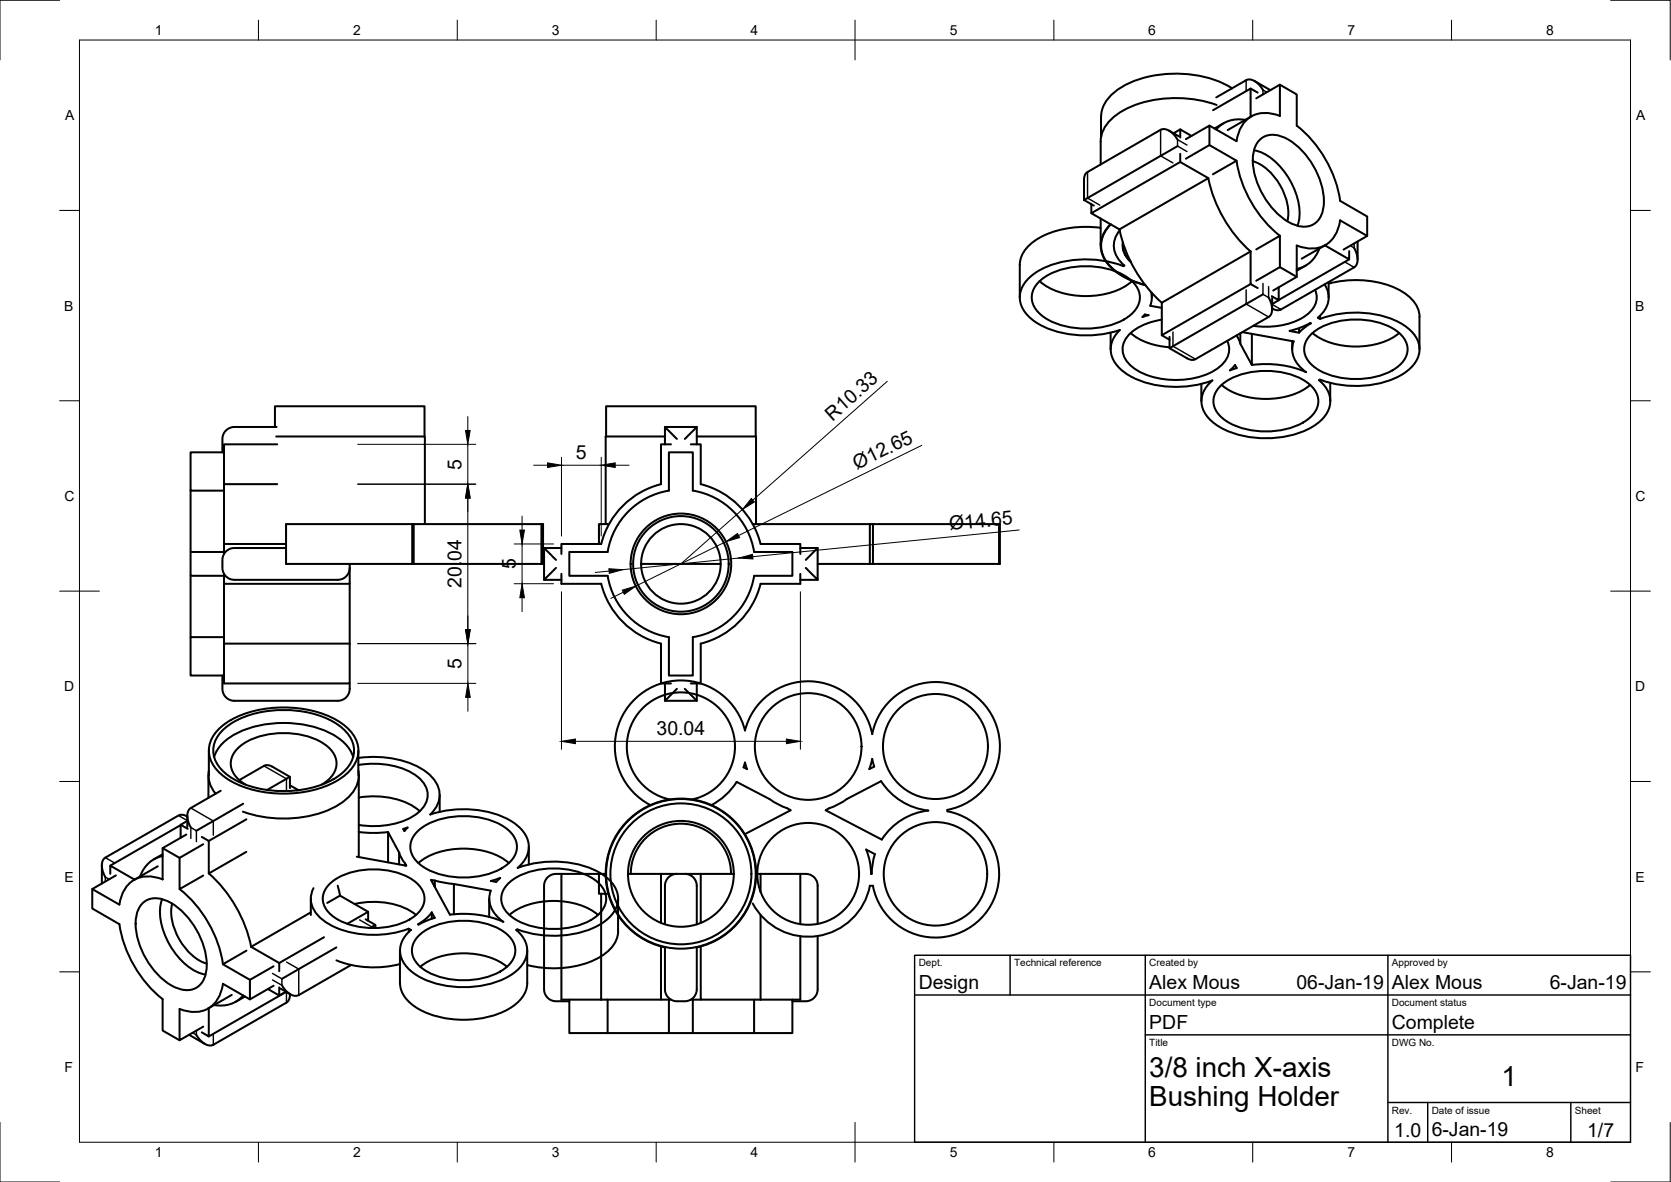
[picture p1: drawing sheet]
<svg xmlns="http://www.w3.org/2000/svg" width="420mm" height="297mm" viewBox="0 0 420 297" stroke-linecap="round" stroke-linejoin="round" font-family="sans-serif">
<!-- layer: Visible -->
<g fill="none" stroke="#000" stroke-width=".51">
<path d="M293.9 32.8l2.5 1.5M296.1 36.7l-23.5 13.6M296.1 35.1a4.2 4.2 0 0 0-4-2.6l-18.9 10.9-.4 .6-.2 .7v5.6M296.8 38.7v2l7 4.1M296.8 32.5l-1.7 1M298.2 39.9l5.9-3.4 6.8 3.9-5.9 3.4M298.2 35l5.9-3.4v4.9M299.6 34.2l-2.8-1.7v2.1M305 27.7l9.5-5.4v7.1M305.9 26.4a30.3 30.3 0 0 0-23.4 1.3 9.8 9.8 0 0 0-5.7 7.8v5.8M307.7 31l-2.3 1.3M309.8 22.2a29 29 0 0 0-28-.2 9.1 9.1 0 0 0-4.9 7.3l-.1 5.1"/>
<path d="M313.1 30.1a7.6 7.6 0 0 0-7.3 2.4M314.5 22.3l1.7 1M314.6 29.3l-5.9 3.4M315.3 37.8a14 14 0 0 1 9 7.4 14.5 14.5 0 0 1 1.9 11.5M315.4 20.4l4 2.3M315.9 24.7l5.9-3.4 4.3 2.4v7.9a30.2 30.2 0 0 1 10.9 18.9M316.6 35.3a5.1 5.1 0 0 1 6.2-.8 19.1 19.1 0 0 1 10 17.3 5.1 5.1 0 0 1-7.7 4.5 19.1 19.1 0 0 1-10-17.3 6.5 6.5 0 0 1 1.5-3.7zM317.6 22.6a4.2 4.2 0 0 0-4-2.6l-7.8 4.5M321.8 21.3v7.8a7.5 7.5 0 0 0-9.1 1.9 9.8 9.8 0 0 0-1.8 4.5l-6.8-3.9M272.6 50.3l2.4 1.4M274.4 51.3v2.3M276.7 57.3a24.3 24.3 0 0 0-17.1 3.7 7.5 7.5 0 0 0-3.2 5.6v8.1"/>
<path d="M276.8 54.9v6.8M279.2 56.3a7.1 7.1 0 0 0 .3 11.1 19.3 19.3 0 0 0 8.5 4.3M279.3 56.4a7.1 7.1 0 0 0 .3 10.9 19.1 19.1 0 0 0 8.3 4.3M281.5 57.7a34 34 0 0 0 10.6 18.4M281.5 57.9a5.9 5.9 0 0 0 1.2 8.8l-.3 .2a26.3 26.3 0 0 0-21.6 1.3 8.1 8.1 0 0 0-4.4 6.7 8.2 8.2 0 0 0 4.8 6.6 26.4 26.4 0 0 0 20.4 1.4 6.3 6.3 0 0 0 .6 10.2 23.6 23.6 0 0 0 18.3 3.7l4.3-1.2a6.2 6.2 0 0 0-.6 9.8 20.7 20.7 0 0 0 14.9 4.7 20 20 0 0 0 13.4-4.8 6.2 6.2 0 0 0-.8-9.7l.2-.2a25.2 25.2 0 0 0 21-1.5 6.9 6.9 0 0 0 3.8-7.6 11 11 0 0 0-7.4-6.4 26.3 26.3 0 0 0-17.4 .3M296.8 40.7l-22.4 12.9 7.1 4 22.3-12.8M303.8 44.8a34 34 0 0 0 10.7 18.4M310.9 40.4a30.2 30.2 0 0 0 10.9 18.9M315 40.5a14.3 14.3 0 0 1 8.5 9.9l.4 2.8-.2 2.4M337 50.5l6.8 3.9v4.9l-6 3.4M337 55.4l6.8 3.9M337 55.4a7.5 7.5 0 0 1-6.2 7 9.7 9.7 0 0 1-4.7-.7"/>
<path d="M261.3 70.7a18.6 18.6 0 0 1 14.7-3.6 14.4 14.4 0 0 1 9.5 4.5 5.1 5.1 0 0 1-.8 7.1 18.6 18.6 0 0 1-14.6 3.7 14.4 14.4 0 0 1-9.5-4.5 5.1 5.1 0 0 1 .7-7.2zM261.4 70.7a18.4 18.4 0 0 0 14.2 3.6 16.2 16.2 0 0 0 9-3.6M282.3 60.9a5.3 5.3 0 0 0 2 4.9M282.4 61.1a5.2 5.2 0 0 0 1.8 4.5M287.9 79l.9 .2-1.5 .5zM289.5 73.4l.1 1.7-.4 1.7 2.9 .6M289.6 73.6v1.1M314.5 63.2l-22.4 12.9v8.2l22.4-12.9M314.5 63.2v8.2l1.7 1M315.9 62.7l5.9-3.4v7.8M317.6 74l-23.5 13.5M319 74.8a4.2 4.2 0 0 1 .2 4.7l-18.9 10.9-.7 .1-.7-.3-4.8-2.7v-2.8"/>
<path d="M319.9 74.9v2.8M321.5 72.2v3.2l-1.7-1M321.5 75.4l-1.6 1M326.1 61.7v7.9l-6 3.4M326.1 69.6l-4.3-2.5-5.9 3.5M328.3 66.7l-2.2 1.3M330.7 72.8a5.1 5.1 0 0 1-2.4 6.5 19 19 0 0 1-13.2 2.6M331.7 62.4a7.6 7.6 0 0 1-5.6 5.2M331.9 79.4v.8l-.5-.4M333 71.5a6 6 0 0 1-1.6 8.3M333.1 61.7l6.1 3.5v-2.1M333.2 61.6l-5.9 3.4"/>
<path d="M334.1 70.9v3.8M334.1 71.3a25.1 25.1 0 0 1 18.8 2.2 7.6 7.6 0 0 1 4 6.1M339.2 65.2l-17.7 10.2M340.5 62.3a4.2 4.2 0 0 1 .2 4.7l-18.6 10.8-1 .2-1.2-.5M341.4 60.7v4.5M356.9 79.6v8.2M279.3 83.6v4.2M284.3 83.7a16.4 16.4 0 0 0 9.8 3.6M292.1 84.3l2 1.1M292.1 80.3a13.3 13.3 0 0 0-9.1 4.9 5.1 5.1 0 0 0 1.8 7.1 20.4 20.4 0 0 0 18.1 2 9 9 0 0 0 6-5.3 4.6 4.6 0 0 0-.3-3.3M302.1 96.5v4.3M306.9 96.9a18 18 0 0 1 14.3-3.5 14 14 0 0 1 9.2 4.3 4.9 4.9 0 0 1-.8 7 18 18 0 0 1-14.2 3.5 14 14 0 0 1-9.2-4.3 4.9 4.9 0 0 1 .7-7z"/>
<path d="M307.2 96.7a18.9 18.9 0 0 0 15.8 3l2.2-.6 1.9-.8 2.3-1.6M310.9 84.3l1 2.1M311 92.5l-1.7 .6 1.3-1.4 .4 .8M311.9 83.8v2.6l2.9 5.3v-7.8M312.4 83.5l12.9 2.3a6.6 6.6 0 0 0 3.1 7.7 25.9 25.9 0 0 0-13.6-1.8M324.9 85.7v2.1M329.5 81.2l.1 .1-1.6 1.1-1.3 1.2M329.5 81.2a19.3 19.3 0 0 1-5.2 1.9l2.3 .5v-1.1M329.7 83.9a17.8 17.8 0 0 1 14.1-3.4 13.8 13.8 0 0 1 9 4.3 4.8 4.8 0 0 1-.7 6.8 17.8 17.8 0 0 1-14 3.5 13.8 13.8 0 0 1-9.1-4.3 4.8 4.8 0 0 1 .7-6.9zM330 83.7a18.8 18.8 0 0 0 15.5 2.9l2.1-.6 1.9-.8 2.3-1.5M334.5 96.2v4.6M56.3 113.7h-8.4v9.6h8.4"/>
<path d="M69.1 107.3v-5.2h37.6v7.6M69.4 109.7h37.4v22M69.6 107.3h-10.7a3 3 0 0 0-3 3v3.4M69.7 111.7h-13.4v10M152.4 109.7v-7.6h37.6v7.6M167.2 107.3h8l-3 3M167.2 109.7h-14.9v22M168.7 111.7h-2.5v10a20.6 20.6 0 0 0-15 15h-10v2.5M170.2 110.3l-3-3v4.4M173.7 111.7h2.5v10a20.6 20.6 0 0 1 15 15h10v2.5M175.2 109.7h14.9v22M175.2 107.3v4.4"/>
<path d="M47.9 123.3v15.4M56.3 121.7v15M56.3 138.7h-8.4v6h8.4M56.3 136.7h15.6M56.3 121.7h13.4M56.3 136.7v2.5M71.9 137.7h-13a3 3 0 0 0-3 3v2a3 3 0 0 0 3 3h26a3.2 3.2 0 0 0 3-4M103.7 131.7h-31.8v10h31.8v-10h.3M136.1 131.7h.2M136.1 131.7h-32.1v10h-.3M136.1 131.7v10M136.3 131.7h.2v10h-.2"/>
<path d="M136.3 131.7v10M136.8 137.7l3 3M141.2 137.7h-4.4v8h4.4M152.8 138.7h-9.6v6h9.6M153 131.7h-2.4v5M168.2 123.3v-9.6h6v9.6M168.2 123.3a18.7 18.7 0 0 0-15.4 15.4M174.2 123.3a18.7 18.7 0 0 1 15.4 15.4M189.3 131.7h29.4M189.6 138.7h9.6v6h-9.6M201.2 137.7h4.4l-3 3M205.6 137.7v8l-3-3"/>
<path d="M219.5 131.7h-.8v10h-13.1M251.2 131.7h.2v10h-.2M251.2 131.7h-31.7v10h-.8M251.2 131.7v10M47.9 144.7v15.4h8.4M56.3 144.2v2.5M87.9 146.7v15M87.9 142.7v4h-31.6v15M104 141.7h32.1M136.1 141.7h.2M139.8 142.7l-3 3M141.2 144.2v2.5h10a20.6 20.6 0 0 0 15 15v10.1h2.5"/>
<path d="M152.8 144.7a18.6 18.6 0 0 0 15.4 15.4v9.7h6v-9.7a18.7 18.7 0 0 0 15.4-15.4M161.2 141.7h20M201.2 144.2v2.5h-10a20.6 20.6 0 0 1-15 15v10.1h-2.5M201.2 145.7h4.4M219.5 141.7h31.7M47.9 160.1v9.7h8.4M55.9 169.8v3.3a3 3 0 0 0 3 3h26a3 3 0 0 0 3-3v-1.3M56.3 161.7v10.1h31.6v-10.1M56.3 161.7h31.6M167.2 171.8v4.3h8v-4.3M170.2 173.1l-3 3M172.2 173.1l3 3"/>
<path d="M52.4 194.8v5.7M52.5 193.7a7 7 0 0 0 1.7 5.8M52.5 188.6v6.2M53.8 190.2a11.1 11.1 0 0 1 6.7-6.4 27.7 27.7 0 0 1 24 1.3 9.5 9.5 0 0 1 4.3 5.1M55.5 182.8a24.7 24.7 0 0 1 16.7-5 24.1 24.1 0 0 1 15 5 7.2 7.2 0 0 1 0 11.6 24.7 24.7 0 0 1-16.7 5 24.1 24.1 0 0 1-15-5 7.2 7.2 0 0 1 0-11.6zM55.5 198.7l-7.5 4.4a3.1 3.1 0 0 0-.5 3.9l.5 .9M56.4 183.1a23.6 23.6 0 0 1 16.6-4.6 20.8 20.8 0 0 1 14.2 5.6 6.7 6.7 0 0 1-1 10 23.6 23.6 0 0 1-16.6 4.7 20.8 20.8 0 0 1-14.1-5.6 6.7 6.7 0 0 1 .9-10.1zM60.2 196.1l6.2-3.6 .9-.2 1.2 .4 4.4 2.5v2.9M61.7 197.2a6.4 6.4 0 0 1-3.6-5.9 7.5 7.5 0 0 1 5-5.5 20.6 20.6 0 0 1 18.7 1.3 5.3 5.3 0 0 1 1.8 7.7l-1.6 1.6-1.1 .8M72.9 197.3l1.9 1.2-.3 .1M72.9 195.2l-5.8 3.3M74.8 198.5v.1"/>
<path d="M90.1 188.6v6.2M90.1 190.5a24.3 24.3 0 0 1 17.2 3.6 6.6 6.6 0 0 1 2.8 8l-1.1 1.7-.8 .9a25.9 25.9 0 0 1 20.3 1.6 7.6 7.6 0 0 1 4.4 7.2 7.2 7.2 0 0 1-2.7 4.6 25.6 25.6 0 0 1 21.2 1.6 7 7 0 0 1 3.8 7.7 11.2 11.2 0 0 1-7.5 6.4 26.6 26.6 0 0 1-17.6-.3M90.1 192.2a20 20 0 0 1 14.9 3 5.4 5.4 0 0 1 .1 9.1 19.5 19.5 0 0 1-14.9 3M90.1 193.7a8 8 0 0 1-4 7.9 28.3 28.3 0 0 1-20.9 3.5l-4.1-1.1M90.2 194.8v20.6M110.6 199.8v4.2M187.3 191.6l.5 1.7-.8-.5zM219.3 190.7l.5 1.9-1.2 .7zM221.5 196.3a16.2 16.2 0 0 0 11.9 7.4M221.6 196.3l-8.7 4.5M25.6 217.5v4.5M27.7 219.6v-2.1l6.1 3.6"/>
<path d="M29.1 220l-5.9 3.4v4.9l6.8 3.9M39.7 217.7l-6 3.4M40.9 214.7l-2.2 1.3M40.9 215.1a7.5 7.5 0 0 0-5.7 5.1M45.1 215.6v7.8l6-3.4M45.4 207.4l-17.7 10.1M45.4 207.3l1.8 1M46.8 209.7l-5.9 3.4v7.9a7.5 7.5 0 0 0-9.1 1.8 9.8 9.8 0 0 0-1.8 4.5M47.1 206.3l-1.7 1v3.2M47.1 205.2l-1.3-.4-.9 .1-18.4 10.6a3.2 3.2 0 0 0-.5 3.9l.5 1M47.1 205v2.8M50.7 210.3l1.8 1v8.2"/>
<path d="M51.1 212.2l-6 3.4-4.2-2.5M52.5 219.5a34 34 0 0 1 10.6 18.4M61.2 202l-11.8 6.8M62 214.1l-9.5 5.4M62 205.9l-9.5 5.4M89.7 215.3l12.5 2.3-.3-.6v.5M90.2 209.1l3.3 .2 4.1-.2M90.2 200.4a20 20 0 0 1 14.6 2.8l.7 .7M97.6 216.7v-7.6l2.8 5.1v3M100.4 214.2l.5 1.4 1 1.4M101.7 208.9l.8-.9-1.1 .3 .3 .6M105 208.9a18.3 18.3 0 0 1 14.5-3.6 14.2 14.2 0 0 1 9.3 4.4 5 5 0 0 1-.7 7.1 18.3 18.3 0 0 1-14.4 3.5 14.2 14.2 0 0 1-9.4-4.4 5 5 0 0 1 .7-7z"/>
<path d="M105.2 216.9a19 19 0 0 1 15.1-3.3 15.1 15.1 0 0 1 7.6 3.3M133 212.8v4.4M141.2 219.6h-1.4a3 3 0 0 0-3 3v26a3 3 0 0 0 3 3h3.4M150.6 219.6h-9.4v31.6h10M152.3 219.6h-1.7v5h2.4M157.9 219.6h8.3M158.6 219.6a12.6 12.6 0 0 1 12.6-12.6 12.6 12.6 0 0 1 12.6 12.6M163.5 202.3a16.6 16.6 0 0 1-2.6-27.7 16.6 16.6 0 0 1 26.4 9 16.4 16.4 0 0 1 16.4-12.4 16.4 16.4 0 0 1 15.6 13.3 16.2 16.2 0 0 1 27.4-8.3 16.2 16.2 0 0 1-8.5 27.3v.4a16 16 0 0 1 8.3 27 16 16 0 0 1-27-8.3h-.8M166.2 219.6h4M166.2 219.6v12.3M172.2 219.6h4M174 200.9a13.6 13.6 0 0 0 8.5-20.9 13.6 13.6 0 0 0-22.6 0 13.6 13.6 0 0 0 8.5 20.9"/>
<path d="M176.2 219.6h8.3M176.2 219.6v12.3M178.9 202.3a16.7 16.7 0 0 0 6.3-5.8l8.3 4.3 1.8 1.2 3.5 1.6-11.5 6M190.4 219.6h.8M191.2 219.6h10v12.6M191.2 219.6v4.6M201.2 219.6h1.4a2.96 2.96 0 0 1 3 3v9.6M208.5 203.1l-.9 .5 14.1 7.4M212.9 200.8l-1.8 1.2-2.6 1.1M219 219.6h.2M219.2 219.6l.1-2.2 .7-2.7-2.2-1.2a15.8 15.8 0 0 1 1.2 6.1M233.4 203.7a16 16 0 0 0-11.7 7.3"/>
<path d="M23.2 223.4l6.8 3.9M30 232.2a30.4 30.4 0 0 0 10.9 18.9v7.9l4.2 2.4M35.7 227.1a5.1 5.1 0 0 1 6.2-.7 19.1 19.1 0 0 1 10 17.3 5.1 5.1 0 0 1-7.7 4.5 19.1 19.1 0 0 1-10-17.3 6.5 6.5 0 0 1 1.5-3.8zM40.8 226a14 14 0 0 0 1.9 11.5 14.5 14.5 0 0 0 9 7.4M43.3 227.1a14.3 14.3 0 0 0 4.3 12.3l2.1 1.8 2.3 1M45.2 223.4a30.2 30.2 0 0 1 10.9 18.9M62 238.9l-6 3.4 6.8 3.9 6-3.4M78.1 229.3l-15 8.6 7.1 4.1v2.1M78.1 225.9v4M78.8 223.2a5.9 5.9 0 0 0 1.5 7.2 19.7 19.7 0 0 0 13.3 4.5l2.8-.1 2.6-.3 3.8-1.1M81.5 235.5l-11.3 6.5M82.3 226.9l3.2-1.8 7.1 4-5.3 3.1"/>
<path d="M82.9 222.1a17.5 17.5 0 0 1 13.8-3.5 13.6 13.6 0 0 1 9 4.3 4.8 4.8 0 0 1-.8 6.7 17.5 17.5 0 0 1-13.7 3.4 13.6 13.6 0 0 1-9-4.2 4.8 4.8 0 0 1 .7-6.7zM84.6 238.1l-13.7 7.9M84.9 222.6l.6 2.4M89.2 227.2a19.6 19.6 0 0 1 14.6 2.1l.8 .6M91.9 231l2.5 1.4v.8M92.6 229.1v2.3M94.4 232.4l-1.3 .8M100.6 238.9v8.2a8.3 8.3 0 0 0 5.3 6.8 25 25 0 0 0 22.5-.7 7.9 7.9 0 0 0 4.2-6.1v-8.2M103.3 233.7l-.5-.3v.8M103.3 233.7a6.3 6.3 0 0 0 .3 10.5 23.4 23.4 0 0 0 18.2 3.4 15.7 15.7 0 0 0 9.5-5.2 6.1 6.1 0 0 0-1.5-8.7M105.1 232.3l1.8-1.2 1.7-1.8 .7 1.3-2.4 .9-1.6 .9zM105.4 235a17.8 17.8 0 0 1 14-3.4 13.8 13.8 0 0 1 9.1 4.2 4.8 4.8 0 0 1-.7 6.9 17.8 17.8 0 0 1-14.1 3.5 13.8 13.8 0 0 1-9-4.3 4.8 4.8 0 0 1 .7-6.9z"/>
<path d="M108.6 229.3v1.6M109.3 221.3l4.8 .9M109.3 222.9v-1.6l-.9-.2 4.7 8.8a25.3 25.3 0 0 1 13.4 1.8M114.1 229.8v-7.6l9.3 1.6a6.7 6.7 0 0 0 3.2 7.9M123 225.9v4.5M123.4 221.4l2.4-.8-1 1zM127.9 222a18 18 0 0 1 14.2-3.6 14 14 0 0 1 9.2 4.4 4.9 4.9 0 0 1-.7 6.9 18 18 0 0 1-14.3 3.6 14 14 0 0 1-9.2-4.4 4.9 4.9 0 0 1 .8-6.9zM128.1 229.9a18.9 18.9 0 0 1 15.8-3l2.2 .6 1.9 .8 2.4 1.6M129.8 233.7l.3-.1v.3M151.2 224.6v26.6M155.4 225.9v8.1M155.4 234a7.7 7.7 0 0 1-4 6.2 25.1 25.1 0 0 1-18.8 2.3"/>
<path d="M166.2 237.8v13.4M167.2 232.3v-9.7a3 3 0 0 1 3-3h2a2.96 2.96 0 0 1 3 3v9.7M167.2 238v10.6a3 3 0 0 0 3 3h2a3 3 0 0 0 3-3v-10.6M167.2 238.1a18.9 18.9 0 0 1-11.7-29.1 18.9 18.9 0 0 1 31.4 0 18.9 18.9 0 0 1-11.7 29.1M176.2 237.8v13.4h15M191.2 229.9v21.3M201.2 235.3v15.9h-10M205.6 235.2v13.4a3 3 0 0 1-3 3h-3.4M218.7 222.6a15.8 15.8 0 0 1-13.1 12.6 15.8 15.8 0 0 1-16.3-8.1M45.1 253.6v7.8l6-3.4M52.5 253.4v7.1l-1.8-1.1M58.3 250l-6 3.4"/>
<path d="M61.2 250.2a7.5 7.5 0 0 1-7.4 2.4M61.6 250.4l-2.3 1.4M62.8 246.2v4.9l6-3.4M62.8 251.1l-6.7-3.9a7.5 7.5 0 0 1-6.2 7.1 9.7 9.7 0 0 1-4.7-.7M70.2 248.1v2.1l-2.8-1.7M70.5 248.4l2.5 1.5M71.9 249.2l-1.7 1M71.9 249.3l-19.4 11.2M72.9 249.8l-.2 1.4-.7 .8-18.4 10.6a3.2 3.2 0 0 1-3.6-1.6l-.6-.9M84.6 241.3a25.8 25.8 0 0 0 16 1M88.3 242.5l-13.2 7.6a3.1 3.1 0 0 1-3.6-1.6l-.6-.9M105.7 243a18.8 18.8 0 0 1 15.5-2.9l2.1 .5 1.9 .8 2.3 1.6"/>
<path d="M143.2 251.2v8.4h9.6M151.2 251.2h17.5M152.8 251.2v8.4h15.4v-8.4M173.7 251.2h2.5M174.2 251.2v8.4h-6M189.6 251.2v8.4h-15.4M199.2 251.2v8.4h-9.6M47.5 260l4 2.3"/>
<circle cx="171.2" cy="141.7" r="12"/>
<circle cx="171.2" cy="141.7" r="10"/>
<circle cx="171.2" cy="141.7" r="12.6"/>
<circle cx="203.2" cy="187.6" r="13.4"/>
<circle cx="235.2" cy="187.6" r="13.2"/>
<circle cx="171.2" cy="219.6" r="13.3"/>
<circle cx="171.2" cy="219.6" r="18.8"/>
<circle cx="171.2" cy="219.6" r="17.7"/>
<circle cx="203.2" cy="219.6" r="12.8"/>
<circle cx="235.2" cy="219.6" r="13"/>
</g>
<!-- layer: Visible Narrow -->
<g fill="none" stroke="#000" stroke-width=".36">
<path d="M291.8 32.6v6.6l3.1 1.7M298.4 36.5l-2.3-1.4v1.6l2.3 1.4M313.3 20.2v2.7M318.5 23.2l-.9-.6v1.1M273.5 43.2v6.6l3 1.7M313.3 72.8v3.6l5.7 3.3M317.6 71.2v2.8l1.4 .8v-2.8M319.9 76.5l2.2 1.3M338.1 65.8l2.4 1.4M340.5 61.2v1.1l-1-.5M294.9 83.4v3.6l5.7 3.3M66.4 192.5l5.6 3.2v3.1"/>
<path d="M26.5 215.5l2.4 1.4M44.9 204.9l2.2 1.3M48 203.1l5.6 3.2v3.6M48 210.7v-2.8l1.4 .9v2.7M27.4 221l-.9-.6v1.1M90.4 231.2l3.1 1.7v.3M49.4 259v1.1l-1-.6M53.6 259.8v2.8M68.5 244.6l2.4 1.4v1.6l-2.4-1.3M72 249.3v2.7M72.1 241.8l3 1.7v6.6"/>
</g>
<!-- layer: Border -->
<g fill="none" stroke="#000" stroke-width=".25">
<path d="M15 .1h-15v15M20 10.1h390v276.9h-390zM65 5.1v5M115 5.1v5M165 5.1v5M215 5.1v10M265 5.1v5M315 5.1v5M365 5.1v5M405 .1h15v15M15 52.9h5M410 52.9h5"/>
<path d="M15 100.7h5M410 100.7h5M15 148.6h10M405 148.6h10M15 196.4h5M410 196.4h5M15 244.2h5M410 244.2h5M0 282.1v14.9h15M65 287v5M115 287v5M165 287v5"/>
<path d="M215 282.1v9.9M265 287v5M315 287v5M365 287v5M420 282.1v14.9h-15"/>
</g>
<!-- layer: TitleBlock -->
<path d="M230 240.1h180v46.9h-180zM230 250h180M254 240.1v9.9M288 240.1v46.9M349 240.1v46.9M288 260.1h122M349 277.1h61M359 277.1v9.9M395 277.1v9.9" fill="none" stroke="#000" stroke-width=".36"/>
<!-- layer: Dimensions -->
<g fill="none" stroke="#000" stroke-width=".25">
<path d="M223.1 95.8l-33.8 29.9M89.9 111.7h29.7M117.6 104.7v3.5M117.6 111.7v10M134.2 116.9h3.5M141.2 114.9v19.8M141.2 116.9h10M151.2 114.9v19.8M154.7 116.9h3.5M231.8 111.9l-46.1 22.7M89.9 121.7h29.7M117.6 125.2v33"/>
<path d="M129.3 136.7h9.9M131.3 129.7v3.5M131.3 136.7v10M182.6 136.1l-22.7 11.2M186.7 128l-15.5 13.7M256.3 133.2l-67 6.7M117.6 154.7v3.5M129.3 146.7h9.9M131.3 150.2v3.5M141.2 148.7v39.6M153.2 143.5l-3.5 .4M156.7 148.8l-3.1 1.6"/>
<path d="M185.8 140.2l-29.2 3M201.3 148.7v39.6M89.9 161.7h29.8M89.9 171.7h29.8M117.6 161.7v10M117.6 175.2v3.5M144.7 186.3h53"/>
</g>
<g fill="#000" stroke="#000" stroke-width=".25">
<path d="M117.1 108.2h1.1l-.6 3.5zM137.7 116.3l3.5 .6-3.5 .6zM151.2 116.9l3.5-.6v1.2zM117.6 121.7l.6 3.5h-1.1zM130.7 133.2h1.2l-.6 3.5zM182.6 136.1l2.8-2 .6 1zM188.9 125.3l.8 .8-3 1.9zM185.8 140.2l3.4-.9 .1 1.2zM117.1 158.2h1.1l-.6 3.5zM131.3 146.7l.6 3.5h-1.2zM153.1 142.9l3.5 .3-3.4 .9zM156.5 148.3l3.4-1-2.9 2.1z"/>
<path d="M117.6 171.7l.6 3.5h-1.1zM141.2 186.3l3.5-.6v1.2zM197.7 185.7l3.6 .6-3.6 .6z"/>
</g>
<g font-size="7">
<text x="289" y="270.6">3/8 inch X-axis</text>
<text x="377.5" y="273">1</text>
<text x="289" y="278.1">Bushing Holder</text>
</g>
<g font-size="4.9">
<text x="209.3" y="105.9" transform="rotate(-41 209.3 105.9)">R10.33</text>
<text x="116.1" y="118" transform="rotate(-90 116.1 118)">5</text>
<text x="144.8" y="115.3">5</text>
<text x="215.5" y="118.1" transform="rotate(-26 215.5 118.1)">Ø12.65</text>
<text x="238.8" y="133.3" transform="rotate(-6 238.8 133.3)">Ø14.65</text>
<text x="129.7" y="143.1" transform="rotate(-90 129.7 143.1)">5</text>
<text x="116.1" y="147.8" transform="rotate(-90 116.1 147.8)">20.04</text>
<text x="116.1" y="168.1" transform="rotate(-90 116.1 168.1)">5</text>
<text x="165.1" y="184.7">30.04</text>
<text x="231" y="248.5">Design</text>
<text x="289" y="248.5">Alex Mous</text>
<text x="326" y="248.5">06-Jan-19</text>
<text x="350" y="248.5">Alex Mous</text>
<text x="389.7" y="248.5">6-Jan-19</text>
<text x="289" y="258.6">PDF</text>
<text x="350" y="258.6">Complete</text>
<text x="350.6" y="285.7">1.0</text>
<text x="360" y="285.5">6-Jan-19</text>
<text x="399.1" y="285.7">1/7</text>
</g>
<g font-size="3.5">
<text x="39" y="8.8">1</text>
<text x="88.8" y="8.8">2</text>
<text x="138.8" y="8.8">3</text>
<text x="188.7" y="8.8">4</text>
<text x="238.8" y="8.8">5</text>
<text x="288.7" y="8.8">6</text>
<text x="338.8" y="8.8">7</text>
<text x="388.8" y="8.8">8</text>
<text x="16.4" y="30.2">A</text>
<text x="411.4" y="30.2">A</text>
<text x="16.2" y="78">B</text>
<text x="411.2" y="78">B</text>
<text x="16.2" y="125.9">C</text>
<text x="411.2" y="125.9">C</text>
<text x="16.2" y="173.7">D</text>
<text x="411.2" y="173.7">D</text>
<text x="16.2" y="221.6">E</text>
<text x="411.2" y="221.6">E</text>
<text x="16.2" y="269.4">F</text>
<text x="411.2" y="269.4">F</text>
<text x="39" y="290.8">1</text>
<text x="88.8" y="290.8">2</text>
<text x="138.8" y="290.8">3</text>
<text x="188.7" y="290.8">4</text>
<text x="238.8" y="290.8">5</text>
<text x="288.7" y="290.8">6</text>
<text x="338.8" y="290.8">7</text>
<text x="388.8" y="290.8">8</text>
</g>
<g font-size="2.5">
<text x="231" y="242.9">Dept.</text>
<text x="255" y="242.9">Technical reference</text>
<text x="289" y="242.9">Created by</text>
<text x="350" y="242.9">Approved by</text>
<text x="289" y="252.8">Document type</text>
<text x="350" y="252.8">Document status</text>
<text x="289" y="262.9">Title</text>
<text x="350" y="262.9">DWG No.</text>
<text x="350" y="279.9">Rev.</text>
<text x="360" y="279.9">Date of issue</text>
<text x="396" y="279.9">Sheet</text>
</g>
</svg>
